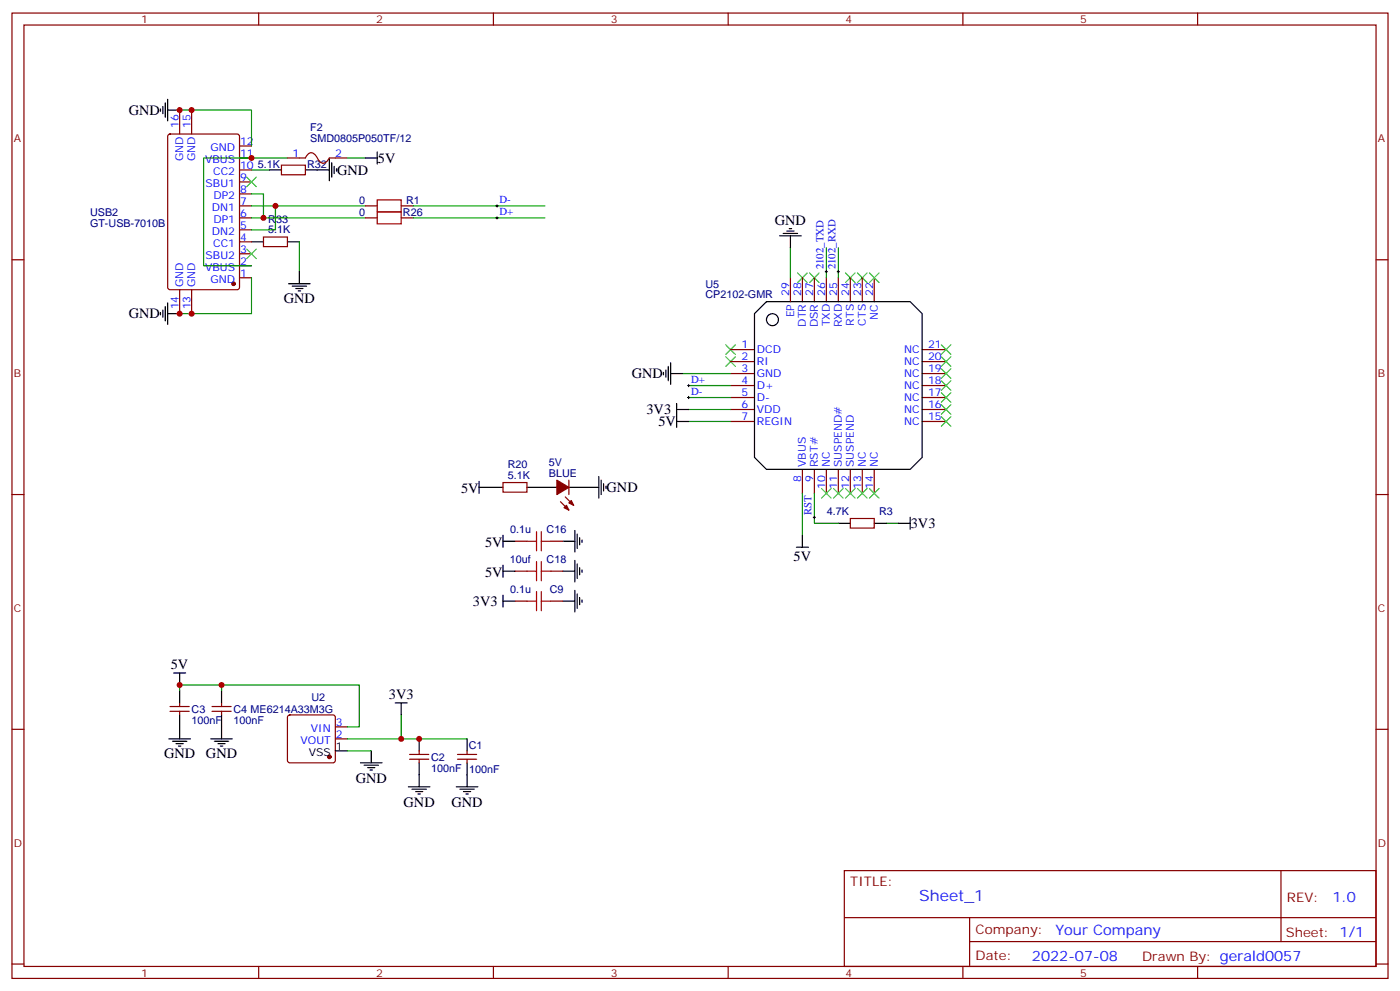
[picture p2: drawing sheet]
<svg xmlns="http://www.w3.org/2000/svg" width="412mm" height="292mm" viewBox="0 0 412 292" stroke-linecap="round" stroke-linejoin="round" font-family="sans-serif">
<g fill="none" stroke="#870000" stroke-width=".35">
<path d="M3.5 3.8h405.4v284.4h-405.4zM7.1 7.4h398.2v277.3h-398.2zM76.2 3.8v3.6M145.3 3.8v3.6M214.5 3.8v3.6M283.6 3.8v3.6M352.8 3.8v3.6M49.6 39.7l.5-.2h19.7l.7 .4 .1 44.7-.5 .7h-20l-.7-.4v-44.7zM52.9 32.4v7.1M56.4 32.4v7.1M70.6 57.1h3.5M70.6 53.6h3.5"/>
<path d="M70.6 50.1h3.5M70.6 46.5h3.5M70.6 43h3.5M82.9 48.6h7.1v2.9h-7.1zM84.7 46.5h5.3l.5-.9a1.56 1.56 0 0 1 2.7 .5l.2 .3a2.13 2.13 0 0 0 2.3 1.6l1.3-1.5h5.3M3.5 76.5h3.6M70.6 78.3h3.5M70.6 74.8h3.5M70.6 71.2h3.5M70.6 67.7h3.5M70.6 64.2h3.5M70.6 60.6h3.5"/>
<path d="M77.6 69.8h7.1v2.8h-7.1zM107.6 64.2h3.5M107.6 60.6h3.5M118.2 64.2h3.5M118.2 60.6h3.5M405.3 76.5h3.6M52.9 85.3v7.1M56.4 85.3v7.1M70.6 81.8h3.5M232.8 81.8v7.1M236.4 81.8v7.1M239.9 81.8v7.1"/>
<path d="M243.4 81.8v7.1M246.9 81.8v7.1M250.5 81.8v7.1M254 81.8v7.1M257.5 81.8v7.1M215.2 103h7M215.2 106.5h7M215.2 110h7M215.2 113.6h7M215.2 117.1h7M271.6 103h7.1M271.6 106.5h7.1"/>
<path d="M271.6 110h7.1M271.6 113.6h7.1M271.6 117.1h7.1M215.2 120.6h7M215.2 124.1h7M236.4 138.3v7M239.9 138.3v7M243.4 138.3v7M246.9 138.3v7M250.5 138.3v7M254 138.3v7M257.5 138.3v7"/>
<path d="M271.6 120.6h7.1M271.6 124.1h7.1M3.5 145.7h3.6M148.2 142.1h7v2.9h-7zM151.7 159.4h3.5M162.3 159.4h3.5M165.1 147.8l2.5 2.4M166.5 146.4l2.5 2.4M167.6 141.4v4.3M250.5 152.7h7v2.8h-7zM405.3 145.7h3.6M151.7 177.1h3.5"/>
<path d="M151.7 168.2h3.5M162.3 177.1h3.5M162.3 168.2h3.5M3.5 214.8h3.6M50.1 208.1h5.6M50.1 209.5h5.6M52.9 207v1.1M52.9 209.5v1.1M62.4 208.1h5.7M62.4 209.5h5.7M65.3 207v1.1M65.3 209.5v1.1"/>
<path d="M84.9 210.8l.5-.2h12.7l.5 .2 .2 .5v12.7l-.3 .5-.4 .2h-12.7l-.5-.3-.2-.4v-12.7zM98.8 217.6h3.5M98.8 214.1h3.5M405.3 214.8h3.6M120.6 223.6h5.7M120.6 222.2h5.7M123.5 221.2v1M123.5 223.6v1.1M134.8 223.6h5.6M134.8 222.2h5.6M137.6 221.2v1M137.6 223.6v1.1"/>
<path d="M248.7 256.4h156.6v28.3h-156.6zM377.3 256.5v20.8M248.7 270.3h156.5M285.6 277.3h119.6M285.6 270.3v14.1M3.5 284h3.6M76.2 284.7v3.5M145.3 284.7v3.5M214.5 284.7v3.5M283.6 284.7v3.5M352.8 284.7v3.5M405.3 284h3.6"/>
</g>
<g fill="none" stroke="#008700" stroke-width=".35">
<path d="M52.9 32.4h21.2v10.6M74.1 57.1h3.5v7.1M74.1 50.1h5.3M84.7 46.5h-24.7v31.8h14.1M102.3 46.5h5.3M74.1 60.6h33.5M74.1 64.2h33.5M81.1 60.6v7.1h-7M88.2 71.2v8.8M121.7 60.6h38.8M121.7 64.2h38.8M232.8 73v8.8"/>
<path d="M243.4 73v8.8M246.9 73v8.8M74.1 81.8v10.6h-21.2M201.1 110h14.1M202.8 113.6h12.4M202.8 117.1h12.4M202.8 124.1h12.4M202.8 120.6h12.4M236.4 145.3v12.4M239.9 145.3v8.8h7M261.1 154.1h3.5M52.9 203.5v-1.7h12.4v1.7"/>
<path d="M65.3 201.8h40.5v12.3h-3.5M118.2 217.6h19.4M118.2 210.6v7h-15.9M102.3 221.2h7.1"/>
</g>
<g fill="none" stroke="#000" stroke-width=".35">
<path d="M47.3 32.1v.7M48 31.4v2.1M48.7 30.3v4.2M49.4 29.2v6.4M49.4 32.4h3.5M79.4 50.1h3.5M90 50.1h7M97 46.9v6.3M97.7 47.9v4.3M98.4 49v2.1M99.1 49.7v.7M107.6 46.5h3.5"/>
<path d="M111.1 44.8v3.5M74.1 71.2h3.5M84.7 71.2h3.5M229.7 69.5h6.3M230.7 68.8h4.2M231.8 68.1h2.1M232.5 67.3h.7M232.8 69.5v3.5M47.3 92v.7M48 91.3v2.2M48.7 90.3v4.2M49.4 92.4h3.5"/>
<path d="M49.4 89.2v6.4M85 83.6h6.4M86.1 84.3h4.2M87.1 85h2.2M87.8 85.7h.7M88.2 80v3.6M222.2 92.4l3.6-3.5h42.3l3.5 3.5v42.3l-3.5 3.6h-42.3l-3.6-3.6zM195.4 109.7v.7M196.1 109v2.1M196.8 107.9v4.2M197.6 110h3.5M197.6 106.9v6.3"/>
<path d="M199.3 118.9v7M199.3 124.1h3.5M199.3 120.6h3.5M141.1 143.5h7.1M141.1 141.8v3.5M148.2 157.7v3.5M148.2 159.4h3.5M155.2 143.5h8.8M165.8 159.4h3.5M167.6 143.5h8.8M169.3 156.2v6.4M170 157.3v4.2"/>
<path d="M170.7 158.4v2.1M171.4 159.1v.7M176.4 140.4v6.3M177.1 141.4v4.3M177.8 142.5v2.1M178.5 143.2v.7M236.4 157.7v3.5M246.9 154.1h3.6M257.5 154.1h3.6M264.6 154.1h3.5M268.1 152.4v3.5M148.2 177.1h3.5"/>
<path d="M148.2 166.5v3.5M148.2 175.3v3.5M148.2 168.2h3.5M165.8 177.1h3.5M165.8 168.2h3.5M169.3 165.1v6.3M169.3 173.9v6.3M170 166.1v4.3M170 174.9v4.3M170.7 167.2v2.1M170.7 176v2.1M171.4 167.9v.7"/>
<path d="M171.4 176.7v.7M234.6 161.2h3.5M51.2 198.2h3.5M52.9 198.2v3.6M49.7 217.6h6.4M50.8 218.3h4.2M51.9 219h2.1M52.6 219.7h.7M52.9 203.5v3.5M52.9 210.6v7M62.1 217.6h6.3M63.1 218.3h4.3"/>
<path d="M64.2 219h2.1M64.9 219.7h.7M65.3 203.5v3.5M65.3 210.6v7M116.4 207h3.5M118.2 207v3.6M123.5 217.6v3.6M137.6 217.6v3.6M98.8 221.2h3.5M106.2 224.7h6.3M107.2 225.4h4.3M108.3 226.1h2.1"/>
<path d="M109 226.8h.7M109.4 221.2v3.5M120.3 231.7h6.3M121.4 232.4h4.2M122.4 233.2h2.1M123.1 233.9h.7M123.5 224.7v7M134.4 231.7h6.4M135.5 232.4h4.2M136.5 233.2h2.1M137.2 233.9h.7M137.6 224.7v7"/>
<circle cx="227.5" cy="94.2" r="1.76"/>
</g>
<g fill="none" stroke="#a10000" stroke-width=".35">
<path d="M111.1 58.9h7.1v3.5h-7.1zM111.1 62.4h7.1v3.5h-7.1zM155.2 159.4h2.8M158 156.6v5.6M159.5 156.6v5.6M159.5 159.4h2.8M155.2 177.1h2.8M155.2 168.2h2.8M158 165.4v5.7M158 174.2v5.7M159.5 165.4v5.7M159.5 174.2v5.7"/>
<path d="M159.5 177.1h2.8M159.5 168.2h2.8"/>
</g>
<g fill="none" stroke="#3c3" stroke-width=".35">
<path d="M72.7 52.2l2.8 2.8M75.5 52.2l-2.8 2.8M72.7 73.3l2.8 2.9M75.5 73.3l-2.8 2.9M234.9 80.4l2.9 2.8M237.8 80.4l-2.9 2.8M238.5 80.4l2.8 2.8M241.3 80.4l-2.8 2.8M249.1 80.4l2.8 2.8M251.9 80.4l-2.8 2.8M252.6 80.4l2.8 2.8M255.4 80.4l-2.8 2.8"/>
<path d="M256.1 80.4l2.8 2.8M258.9 80.4l-2.8 2.8M213.8 105.1l2.8 2.8M213.8 101.6l2.8 2.8M216.6 105.1l-2.8 2.8M216.6 101.6l-2.8 2.8M277.3 101.6l2.8 2.8M277.3 105.1l2.8 2.8M277.3 108.6l2.8 2.8M277.3 112.1l2.8 2.9M277.3 115.7l2.8 2.8M277.3 119.2l2.8 2.8"/>
<path d="M280.1 108.6l-2.8 2.8M280.1 119.2l-2.8 2.8M280.1 101.6l-2.8 2.8M280.1 105.1l-2.8 2.8M280.1 112.1l-2.8 2.9M280.1 115.7l-2.8 2.8M277.3 122.7l2.8 2.9M280.1 122.7l-2.8 2.9M242 143.9l2.8 2.8M244.8 143.9l-2.8 2.8M245.5 143.9l2.9 2.8M248.4 143.9l-2.9 2.8"/>
<path d="M249.1 143.9l2.8 2.8M251.9 143.9l-2.8 2.8M252.6 143.9l2.8 2.8M255.4 143.9l-2.8 2.8M256.1 143.9l2.8 2.8M258.9 143.9l-2.8 2.8"/>
</g>
<g fill="none" stroke="#000" stroke-width=".29">
<path d="M146 60.6h.8M146 64.2h.8M146.4 60.3v.7M146.4 63.8v.7M243.4 79.7v.7M246.9 79.7v.7M243.1 80h.7M246.6 80h.7M202.5 113.6h.7M202.5 117.1h.7M202.8 113.2v.7M202.8 116.7v.7"/>
<path d="M239.5 152.4h.7M239.9 152v.7"/>
</g>
<g fill="#870000" stroke="#870000" stroke-width=".35">
<path d="M164 141.4l3.6 2.1-3.6 2.2z"/>
<path d="M167.6 148.1l.7-.7 .7 1.4z"/>
<path d="M166.2 149.5l.7-.7 .7 1.4z"/>
<circle cx="68.8" cy="83.6" r=".53"/>
<circle cx="97" cy="222.9" r=".53"/>
</g>
<g fill="#c00">
<circle cx="52.9" cy="92.4" r=".88"/>
<circle cx="52.9" cy="32.4" r=".88"/>
<circle cx="56.4" cy="92.4" r=".88"/>
<circle cx="56.4" cy="32.4" r=".88"/>
<circle cx="81.1" cy="60.6" r=".88"/>
<circle cx="77.6" cy="64.2" r=".88"/>
<circle cx="74.1" cy="46.5" r=".88"/>
<circle cx="123.5" cy="217.6" r=".88"/>
<circle cx="118.2" cy="217.6" r=".88"/>
<circle cx="65.3" cy="201.8" r=".88"/>
<circle cx="52.9" cy="201.8" r=".88"/>
</g>
<text font-size="4.6" fill="#00f" x="270.8" y="265.5">Sheet_1</text>
<g font-size="4.2">
<text x="37.9" y="33.8">GND</text>
<text x="111.3" y="48">5V</text>
<text x="99.3" y="51.5">GND</text>
<text x="228.2" y="66.3">GND</text>
<text x="83.6" y="89.2">GND</text>
<text x="37.9" y="93.8">GND</text>
<text x="186.1" y="111.5">GND</text>
<text x="190.4" y="122.1">3V3</text>
<text x="194" y="125.6">5V</text>
<text x="135.8" y="145.3">5V</text>
<text x="178.7" y="145">GND</text>
<text x="268.3" y="155.6">3V3</text>
<text x="142.9" y="161.2">5V</text>
<text x="233.8" y="165.2">5V</text>
<text x="142.9" y="170">5V</text>
<text x="139.3" y="178.5">3V3</text>
<text x="50.3" y="197.1">5V</text>
<text x="114.5" y="205.9">3V3</text>
<text x="48.3" y="223.3">GND</text>
<text x="60.7" y="223.3">GND</text>
<text x="104.8" y="230.8">GND</text>
<text x="118.9" y="237.8">GND</text>
<text x="133" y="237.8">GND</text>
</g>
<g font-size="4.2" fill="#00f">
<text x="392.5" y="265.7">1.0</text>
<text x="310.9" y="275.3">Your Company</text>
<text x="304" y="283.1">2022-07-08</text>
</g>
<g font-size="3.9" fill="#800">
<text x="250.5" y="261">TITLE:</text>
<text x="379.1" y="265.7">REV:</text>
<text x="287.4" y="275.2">Company:</text>
<text x="378.7" y="275.8">Sheet: 1/1</text>
<text x="287.4" y="282.9">Date:</text>
<text x="336.4" y="283">Drawn By: gerald0057</text>
</g>
<g font-size="3.2" fill="#800">
<text x="41.6" y="6.8">1</text>
<text x="110.8" y="6.8">2</text>
<text x="179.9" y="6.8">3</text>
<text x="249.1" y="6.8">4</text>
<text x="318.2" y="6.8">5</text>
<text x="4.1" y="41.9">A</text>
<text x="405.9" y="41.9">A</text>
<text x="4.1" y="111.1">B</text>
<text x="405.9" y="111.1">B</text>
<text x="4.1" y="180.2">C</text>
<text x="405.9" y="180.2">C</text>
<text x="4.1" y="249.4">D</text>
<text x="405.9" y="249.4">D</text>
<text x="41.6" y="287.7">1</text>
<text x="110.8" y="287.7">2</text>
<text x="179.9" y="287.7">3</text>
<text x="249.1" y="287.7">4</text>
<text x="318.2" y="287.7">5</text>
</g>
<g font-size="3.2" fill="#00f">
<text x="52.6" y="37.7" transform="rotate(-90 52.6 37.7)">16</text>
<text x="56.1" y="37.7" transform="rotate(-90 56.1 37.7)">15</text>
<text x="54" y="47.5" transform="rotate(-90 54 47.5)">GND</text>
<text x="57.5" y="47.5" transform="rotate(-90 57.5 47.5)">GND</text>
<text x="60.4" y="47.9">VBUS</text>
<text x="62" y="44.4">GND</text>
<text x="70.7" y="46.2">11</text>
<text x="70.7" y="42.7">12</text>
<text x="86.2" y="46.2">1</text>
<text x="98.8" y="46.2">2</text>
<text x="62.8" y="51.5">CC2</text>
<text x="70.7" y="53.2">9</text>
<text x="70.7" y="49.7">10</text>
<text x="60.6" y="55">SBU1</text>
<text x="62.9" y="58.5">DP2</text>
<text x="70.7" y="56.8">8</text>
<text x="147.1" y="59.8">D-</text>
<text x="62.4" y="62.1">DN1</text>
<text x="62.9" y="65.6">DP1</text>
<text x="70.7" y="63.8">6</text>
<text x="70.7" y="60.3">7</text>
<text x="147.1" y="63.3">D+</text>
<text x="62.4" y="69.1">DN2</text>
<text x="70.7" y="70.9">4</text>
<text x="70.7" y="67.3">5</text>
<text x="60.6" y="76.2">SBU2</text>
<text x="62.8" y="72.6">CC1</text>
<text x="70.7" y="77.9">2</text>
<text x="70.7" y="74.4">3</text>
<text x="60.4" y="79.7">VBUS</text>
<text x="62" y="83.2">GND</text>
<text x="70.7" y="81.5">1</text>
<text x="242.5" y="79.3" transform="rotate(-90 242.5 79.3)">2102_TXD</text>
<text x="246.1" y="79.3" transform="rotate(-90 246.1 79.3)">2102_RXD</text>
<text x="54" y="84.6" transform="rotate(-90 54 84.6)">GND</text>
<text x="57.5" y="84.6" transform="rotate(-90 57.5 84.6)">GND</text>
<text x="232.5" y="87.1" transform="rotate(-90 232.5 87.1)">29</text>
<text x="236" y="87.1" transform="rotate(-90 236 87.1)">28</text>
<text x="239.5" y="87.1" transform="rotate(-90 239.5 87.1)">27</text>
<text x="243.1" y="87.1" transform="rotate(-90 243.1 87.1)">26</text>
<text x="246.6" y="87.1" transform="rotate(-90 246.6 87.1)">25</text>
<text x="250.1" y="87.1" transform="rotate(-90 250.1 87.1)">24</text>
<text x="253.6" y="87.1" transform="rotate(-90 253.6 87.1)">23</text>
<text x="257.2" y="87.1" transform="rotate(-90 257.2 87.1)">22</text>
<text x="52.6" y="91.1" transform="rotate(-90 52.6 91.1)">14</text>
<text x="56.1" y="91.1" transform="rotate(-90 56.1 91.1)">13</text>
<text x="233.9" y="93.5" transform="rotate(-90 233.9 93.5)">EP</text>
<text x="251.5" y="95.9" transform="rotate(-90 251.5 95.9)">RTS</text>
<text x="255.1" y="95.9" transform="rotate(-90 255.1 95.9)">CTS</text>
<text x="258.6" y="94.2" transform="rotate(-90 258.6 94.2)">NC</text>
<text x="237.4" y="96.2" transform="rotate(-90 237.4 96.2)">DTR</text>
<text x="240.9" y="96.4" transform="rotate(-90 240.9 96.4)">DSR</text>
<text x="244.5" y="96.1" transform="rotate(-90 244.5 96.1)">TXD</text>
<text x="248" y="96.4" transform="rotate(-90 248 96.4)">RXD</text>
<text x="218.5" y="102.6">1</text>
<text x="218.5" y="106.2">2</text>
<text x="223" y="104">DCD</text>
<text x="223" y="107.6">RI</text>
<text x="266.3" y="107.6">NC</text>
<text x="266.3" y="104">NC</text>
<text x="273.4" y="106.2">20</text>
<text x="273.4" y="102.6">21</text>
<text x="203.6" y="112.7">D+</text>
<text x="218.5" y="109.7">3</text>
<text x="218.5" y="113.2">4</text>
<text x="223" y="111.1">GND</text>
<text x="266.3" y="111.1">NC</text>
<text x="273.4" y="113.2">18</text>
<text x="273.4" y="109.7">19</text>
<text x="203.6" y="116.2">D-</text>
<text x="218.5" y="116.7">5</text>
<text x="223" y="114.6">D+</text>
<text x="223" y="118.1">D-</text>
<text x="266.3" y="118.1">NC</text>
<text x="266.3" y="114.6">NC</text>
<text x="273.4" y="116.7">17</text>
<text x="218.5" y="120.3">6</text>
<text x="218.5" y="123.8">7</text>
<text x="223" y="121.7">VDD</text>
<text x="223" y="125.2">REGIN</text>
<text x="266.3" y="125.2">NC</text>
<text x="266.3" y="121.7">NC</text>
<text x="273.4" y="123.8">15</text>
<text x="273.4" y="120.3">16</text>
<text x="237.4" y="137.5" transform="rotate(-90 237.4 137.5)">VBUS</text>
<text x="240.9" y="137.5" transform="rotate(-90 240.9 137.5)">RST#</text>
<text x="244.5" y="137.5" transform="rotate(-90 244.5 137.5)">NC</text>
<text x="248" y="137.5" transform="rotate(-90 248 137.5)">SUSPEND#</text>
<text x="251.5" y="137.5" transform="rotate(-90 251.5 137.5)">SUSPEND</text>
<text x="255.1" y="137.5" transform="rotate(-90 255.1 137.5)">NC</text>
<text x="258.6" y="137.5" transform="rotate(-90 258.6 137.5)">NC</text>
<text x="236" y="142" transform="rotate(-90 236 142)">8</text>
<text x="239.5" y="142" transform="rotate(-90 239.5 142)">9</text>
<text x="243.1" y="144" transform="rotate(-90 243.1 144)">10</text>
<text x="246.6" y="144" transform="rotate(-90 246.6 144)">11</text>
<text x="250.1" y="144" transform="rotate(-90 250.1 144)">12</text>
<text x="253.6" y="144" transform="rotate(-90 253.6 144)">13</text>
<text x="257.2" y="144" transform="rotate(-90 257.2 144)">14</text>
<text x="239" y="151.7" transform="rotate(-90 239 151.7)">RST</text>
<text x="91.6" y="215.5">VIN</text>
<text x="99" y="213.7">3</text>
<text x="88.5" y="219">VOUT</text>
<text x="99" y="217.3">2</text>
</g>
<g font-size="3.2" fill="#000080">
<text x="91.4" y="41.9">SMD0805P050TF/12</text>
<text x="91.4" y="38.7">F2</text>
<text x="75.9" y="49.5">5.1K</text>
<text x="90.5" y="49.5">R32</text>
<text x="26.5" y="63.6">USB2</text>
<text x="79" y="65.6">R33</text>
<text x="105.8" y="60">0</text>
<text x="105.8" y="63.5">0</text>
<text x="118.7" y="63.5">R26</text>
<text x="119.6" y="60">R1</text>
<text x="26.5" y="66.7">GT-USB-7010B</text>
<text x="79" y="68.8">5.1K</text>
<text x="207.8" y="87.7">CP2102-GMR</text>
<text x="207.8" y="84.7">U5</text>
<text x="149.6" y="137.9">R20</text>
<text x="161.7" y="137.2">5V</text>
<text x="149.6" y="141.1">5.1K</text>
<text x="161.7" y="140.4">BLUE</text>
<text x="243.5" y="151.7">4.7K</text>
<text x="258.9" y="151.7">R3</text>
<text x="150.3" y="157">0.1u</text>
<text x="161" y="157">C16</text>
<text x="150.2" y="165.9">10uf</text>
<text x="161" y="165.9">C18</text>
<text x="150.3" y="174.7">0.1u</text>
<text x="161.9" y="174.7">C9</text>
<text x="56.4" y="210">C3</text>
<text x="68.8" y="210">C4 ME6214A33M3G</text>
<text x="91.7" y="206.3">U2</text>
<text x="56.4" y="213.2">100nF</text>
<text x="68.8" y="213.2">100nF</text>
<text x="138.1" y="220.5">C1</text>
<text x="127" y="227.3">100nF</text>
<text x="127" y="224.1">C2</text>
<text x="138.2" y="227.6">100nF</text>
</g>
<g font-size="3.2">
<text x="99" y="220.8">1</text>
<text x="91" y="222.6">VSS</text>
</g>
</svg>
